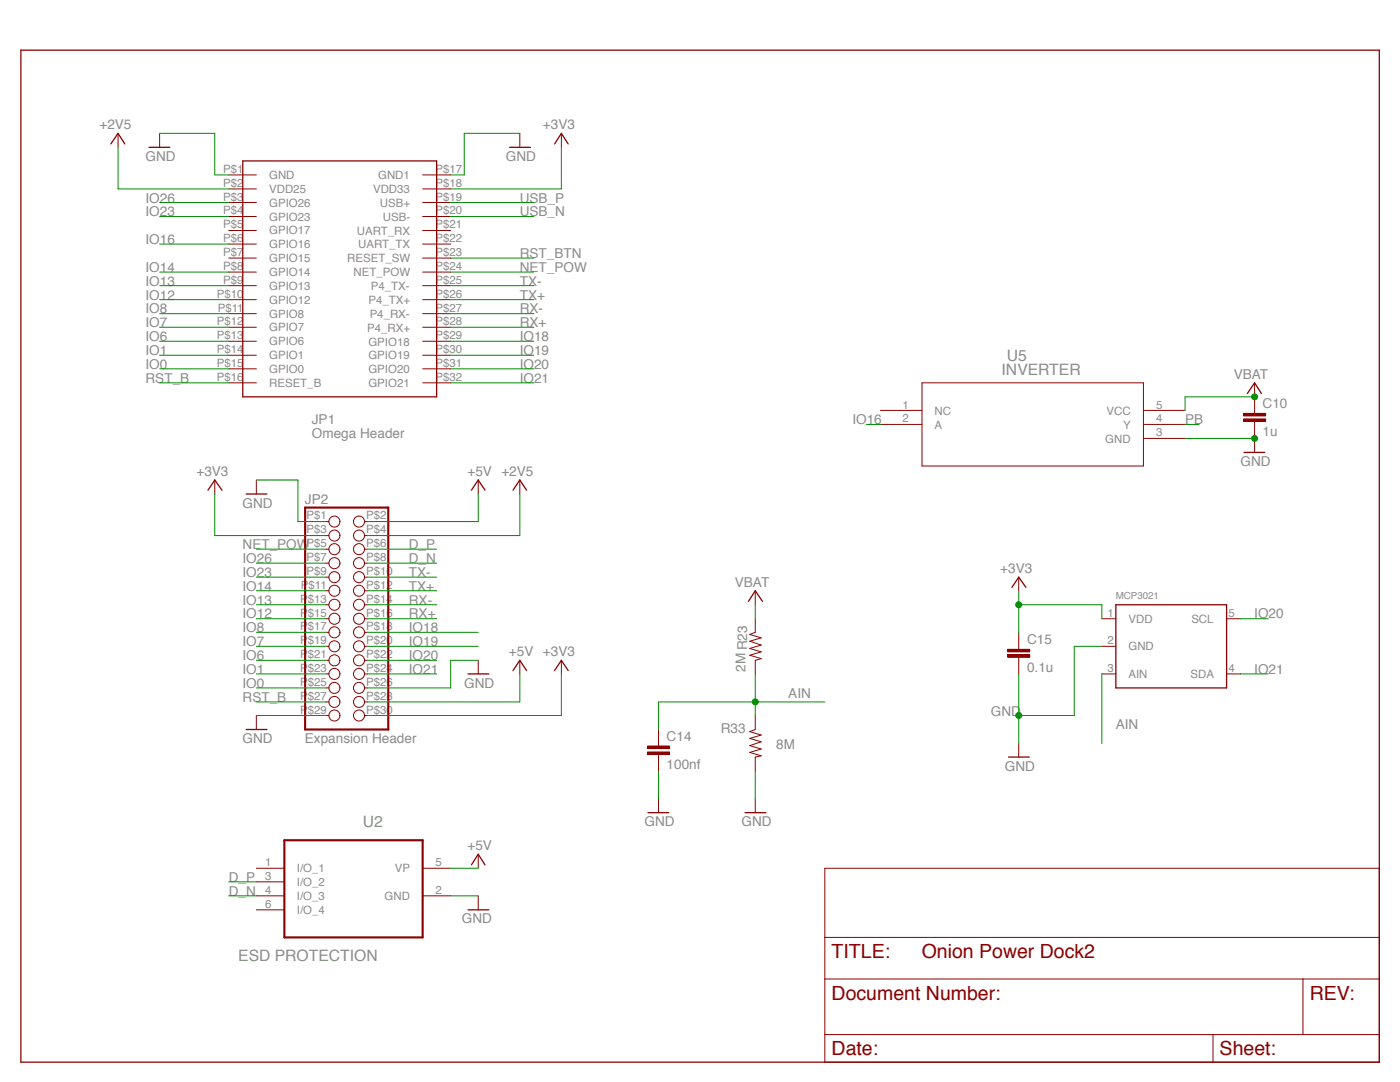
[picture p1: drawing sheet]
<svg xmlns="http://www.w3.org/2000/svg" width="279mm" height="216mm" viewBox="0 0 279 216" stroke-linecap="round" stroke-linejoin="round" font-family="sans-serif">
<path d="M4.2 10h271.1v201.9h-271.1zM29.7 29.4h4.2M48.5 32.1h38.6v47.1h-38.6zM101.7 29.4h4.2M49.1 98.6h4.2M248.3 90.3h4.1M93.4 134.5h4.2M49.1 145.6h4.2M93.4 181.5h4.2" fill="none" stroke="#8b0100" stroke-width=".25"/>
<g fill="none" stroke="#8b0100" stroke-width=".2">
<path d="M31.9 26.6v2.8M45.7 34.9h5.5M45.7 37.7h5.5M84.3 34.9h5.6M84.3 37.7h5.6M103.7 26.6v2.8M45.7 40.4h5.5M45.7 43.2h5.5M45.7 46h5.5M45.7 48.7h5.5M45.7 51.5h5.5M45.7 54.3h5.5"/>
<path d="M45.7 57h5.5M45.7 59.8h5.5M84.3 40.4h5.6M84.3 43.2h5.6M84.3 46h5.6M84.3 48.7h5.6M84.3 51.5h5.6M84.3 54.3h5.6M84.3 57h5.6M84.3 59.8h5.6M45.7 62.6h5.5M45.7 65.3h5.5"/>
<path d="M45.7 68.1h5.5M45.7 70.9h5.5M45.7 73.6h5.5M45.7 76.4h5.5M84.3 62.6h5.6M84.3 65.3h5.6M84.3 68.1h5.6M84.3 70.9h5.6M84.3 73.6h5.6M84.3 76.4h5.6M184 76.4h44.2v16.6h-44.2zM51.2 95.8v2.8"/>
<path d="M175.7 81.9h8.3M175.7 84.7h8.3M228.2 81.9h8.3M228.2 84.7h8.3M228.2 87.5h8.3M250.4 81.9v.6M250.4 84.2v.5M250.4 87.5v2.8M65 104.1h.6M65 106.9h.6M65 109.6h.6M65 112.4h.6"/>
<path d="M65 115.2h.6M65 117.9h.6M72.7 104.1h.6M72.7 106.9h.6M72.7 109.6h.6M72.7 112.4h.6M72.7 115.2h.6M72.7 117.9h.6M65 120.7h.6M65 123.5h.6M65 126.2h.6M65 129h.6"/>
<path d="M65 131.8h.6M65 134.5h.6M65 137.3h.6M72.7 120.7h.6M72.7 123.5h.6M72.7 126.2h.6M72.7 129h.6M72.7 131.8h.6M72.7 134.5h.6M72.7 137.3h.6M95.4 131.8v2.7M51.2 142.8v2.8"/>
<path d="M65 140.1h.6M65 142.8h.6M72.7 140.1h.6M72.7 142.8h.6M51.2 173.2h5.5M51.2 178.8h5.5M51.2 176h5.5M84.3 173.2h5.6M84.3 178.8h5.6M95.4 178.8v2.7M164.6 173.2h110.7v38.7h-110.7zM51.2 181.5h5.5"/>
<path d="M164.6 195.3h110.7M164.6 187h110.7M260 195.3v11.1M164.6 206.4h110.7M242.1 206.4v5.5"/>
<circle cx="66.7" cy="106.9" r="1.1"/>
<circle cx="66.7" cy="112.4" r="1.1"/>
<circle cx="66.7" cy="115.2" r="1.1"/>
<circle cx="66.7" cy="109.6" r="1.1"/>
<circle cx="66.7" cy="117.9" r="1.1"/>
<circle cx="66.7" cy="104.1" r="1.1"/>
<circle cx="71.6" cy="112.4" r="1.1"/>
<circle cx="71.6" cy="106.9" r="1.1"/>
<circle cx="71.6" cy="109.6" r="1.1"/>
<circle cx="71.6" cy="115.2" r="1.1"/>
<circle cx="71.6" cy="117.9" r="1.1"/>
<circle cx="71.6" cy="104.1" r="1.1"/>
<circle cx="66.7" cy="129" r="1.1"/>
<circle cx="66.7" cy="137.3" r="1.1"/>
<circle cx="66.7" cy="126.2" r="1.1"/>
<circle cx="66.7" cy="134.5" r="1.1"/>
<circle cx="66.7" cy="120.7" r="1.1"/>
<circle cx="66.7" cy="131.8" r="1.1"/>
<circle cx="66.7" cy="123.5" r="1.1"/>
<circle cx="71.6" cy="137.3" r="1.1"/>
<circle cx="71.6" cy="129" r="1.1"/>
<circle cx="71.6" cy="120.7" r="1.1"/>
<circle cx="71.6" cy="131.8" r="1.1"/>
<circle cx="71.6" cy="134.5" r="1.1"/>
<circle cx="71.6" cy="126.2" r="1.1"/>
<circle cx="71.6" cy="123.5" r="1.1"/>
<circle cx="66.7" cy="140.1" r="1.1"/>
<circle cx="66.7" cy="142.8" r="1.1"/>
<circle cx="71.6" cy="140.1" r="1.1"/>
<circle cx="71.6" cy="142.8" r="1.1"/>
</g>
<path d="M60.9 101.3h16.6v44.3h-16.6zM56.7 167.7h27.6v19.3h-27.6z" fill="none" stroke="#8b0100" stroke-width=".42"/>
<path d="M248.2 83.6h4.4v.5h-4.4z" fill="#8b0100"/>
<path d="M248.2 83.6h4.4v.5h-4.4z" fill="none" stroke="#8b0100" stroke-width=".2"/>
<path d="M248.2 82.5h4.4v.5h-4.4z" fill="#8b0100"/>
<g fill="none" stroke="#8b0100" stroke-width=".2">
<path d="M23.6 26.6v2.8M112 26.6v2.8M250.4 76.4v5.5M42.9 95.8v2.8M95.4 95.8v2.8M103.7 95.8v2.8M248.2 82.5h4.4v.5h-4.4zM250.4 84.7v2.8M150.7 117.9v2.8M103.7 131.8v2.7M112 131.8v2.7M150.7 123.5v2.7l-1.1 .4 2.3 .7-2.3 .7 2.3 .7-2.3 .7 2.3 .7-2.3 .6 2.3 .7-1.2 .4v2.7"/>
<path d="M131.4 148.4v.5M131.4 150.6v.5M150.7 142.8v2.8l-1.1 .4 2.3 .7-2.3 .6 2.3 .7-2.3 .8 2.3 .7-2.3 .6 2.3 .7-1.2 .3v2.8M95.4 170.5v2.7"/>
</g>
<path d="M22.1 28.7l1.5-2.1 1.3 2.1M110.7 28.7l1.3-2.1 1.4 2.1M248.9 78.5l1.5-2.1 1.3 2.1M41.5 97.8l1.4-2 1.4 2M94.1 97.8l1.3-2 1.4 2M102.4 97.8l1.3-2 1.4 2M149.4 120l1.3-2.1 1.5 2.1M102.4 133.8l1.3-2 1.4 2M110.7 133.8l1.3-2 1.4 2M94.1 172.6l1.3-2.1 1.4 2.1" fill="none" stroke="#8b0100" stroke-width=".25"/>
<path d="M129.2 150h4.4v.5h-4.4z" fill="#8b0100"/>
<path d="M129.2 150.1h4.4v.5h-4.4z" fill="none" stroke="#8b0100" stroke-width=".2"/>
<path d="M129.2 148.8h4.4v.6h-4.4z" fill="#8b0100"/>
<path d="M203.3 115.2v2.7M203.3 129v.5M203.3 131.2v.6M129.2 148.9h4.4v.5h-4.4zM131.4 145.6v2.8M131.4 151.1v2.8M131.4 159.4v2.8M150.7 159.4v2.8" fill="none" stroke="#8b0100" stroke-width=".2"/>
<path d="M202 117.2l1.3-2 1.4 2M129.3 162.2h4.2M148.7 162.2h4.1" fill="none" stroke="#8b0100" stroke-width=".25"/>
<path d="M201.1 130.6h4.4v.5h-4.4z" fill="#8b0100"/>
<path d="M201.1 130.7h4.4v.5h-4.4z" fill="none" stroke="#8b0100" stroke-width=".2"/>
<path d="M201.1 129.5h4.4v.5h-4.4z" fill="#8b0100"/>
<path d="M201.1 129.6h4.4v.5h-4.4zM203.3 126.2v2.8M203.3 131.8v2.7M219.9 129h2.8M219.9 134.5h2.8M219.9 123.5h2.8M244.8 134.5h2.8M244.8 123.5h2.8M203.3 148.4v2.7" fill="none" stroke="#8b0100" stroke-width=".2"/>
<path d="M222.7 120.7h22.1v16.6h-22.1zM201.3 151.1h4.1" fill="none" stroke="#8b0100" stroke-width=".25"/>
<path d="M236.5 87.5h13.9M51.2 142.8h13.8M89.9 178.8h5.5" fill="none" stroke="#008b00" stroke-width=".2"/>
<circle cx="250.4" cy="87.5" r=".59" fill="#008b00"/>
<g fill="none" stroke="#008b00" stroke-width=".2">
<path d="M31.9 26.6h11v8.3h2.8M103.7 26.6h-11.1v8.3h-2.7M51.2 95.8h8.3v8.3h5.5M95.4 131.8h-5.5v5.5h-16.6M203.3 134.5v13.9M219.9 129h-5.5v13.8h-11.1M131.4 153.9v5.5M150.7 153.9v5.5"/>
<circle cx="250.4" cy="87.5" r=".59"/>
</g>
<circle cx="203.3" cy="142.7" r=".59" fill="#008b00"/>
<g fill="none" stroke="#008b00" stroke-width=".2">
<path d="M31.9 40.4h13.8M31.9 43.2h13.8M31.9 54.3h13.8M31.9 57h13.8M31.9 59.8h13.8M31.9 48.7h13.8M89.9 40.4h16.6M89.9 43.2h16.6M89.9 54.3h16.6M89.9 57h16.6M89.9 59.8h16.6M89.9 51.5h16.6"/>
<path d="M31.9 68.1h13.8M31.9 70.9h13.8M31.9 73.6h13.8M31.9 76.4h13.8M31.9 62.6h13.8M31.9 65.3h13.8M89.9 68.1h16.6M89.9 70.9h16.6M89.9 73.6h16.6M89.9 76.4h16.6M89.9 62.6h16.6M89.9 65.3h16.6"/>
<path d="M250.4 79.2h-13.9v2.7M172.9 84.7h2.8M51.2 109.6h13.8M51.2 112.4h13.8M51.2 115.2h13.8M51.2 117.9h13.8M73.3 109.6h13.8M73.3 112.4h13.8M73.3 115.2h13.8M73.3 117.9h13.8M51.2 120.7h13.8M51.2 123.5h13.8"/>
<path d="M51.2 131.8h13.8M51.2 134.5h13.8M51.2 137.3h13.8M51.2 126.2h13.8M51.2 129h13.8M73.3 120.7h13.8M73.3 123.5h13.8M73.3 131.8h13.8M73.3 134.5h13.8M73.3 126.2h22.1M73.3 129h22.1M247.6 123.5h5.5"/>
<path d="M247.6 134.5h5.5M51.2 140.1h13.8M45.7 176h5.5M45.7 178.8h5.5"/>
<circle cx="203.3" cy="142.8" r=".59"/>
</g>
<circle cx="250.4" cy="79.2" r=".59" fill="#008b00"/>
<g fill="none" stroke="#008b00" stroke-width=".2">
<path d="M112 29.4v8.3h-22.1M42.9 98.6v8.3h22.1M95.4 98.6v5.5h-22.1M203.3 117.9v8.3M103.7 134.5v5.6h-30.4M112 134.5v8.3h-38.7M150.7 120.7v2.8M203.3 120.7h16.6v2.8M89.9 173.2h5.5"/>
<circle cx="250.4" cy="79.2" r=".59"/>
</g>
<circle cx="203.3" cy="120.7" r=".59" fill="#008b00"/>
<g fill="none" stroke="#008b00" stroke-width=".2">
<path d="M23.6 29.4v8.3h22.1M103.7 98.6v8.3h-30.4M236.5 84.7h2.8M150.7 134.5v8.3M150.7 140.1h-19.3v5.5"/>
<circle cx="203.3" cy="120.7" r=".59"/>
</g>
<circle cx="150.7" cy="140" r=".59" fill="#008b00"/>
<g fill="none" stroke="#008b00" stroke-width=".2">
<path d="M219.9 134.5v13.9M150.7 140.1h13.9"/>
<circle cx="150.7" cy="140.1" r=".59"/>
</g>
<g font-size="3.9" fill="#8b0100">
<text x="166" y="191.2">TITLE:</text>
<text x="183.9" y="191.2">Onion Power Dock2</text>
<text x="166" y="199.5">Document Number:</text>
<text x="261.4" y="199.5">REV:</text>
<text x="166" y="210.5">Date:</text>
<text x="243.4" y="210.5">Sheet:</text>
</g>
<g font-size="3.1" fill="#8b8b8b">
<text x="200.9" y="72">U5</text>
<text x="199.9" y="74.7">INVERTER</text>
<text x="72.4" y="165">U2</text>
<text x="47.5" y="191.8">ESD PROTECTION</text>
</g>
<g font-size="2.7" fill="#8b8b8b">
<text x="19.8" y="25.8">+2V5</text>
<text x="108.4" y="25.8">+3V3</text>
<text x="29" y="32.1">GND</text>
<text x="101" y="32.1">GND</text>
<text x="29" y="40.4">IO26</text>
<text x="103.7" y="40.4">USB_P</text>
<text x="29" y="43.2">IO23</text>
<text x="103.7" y="43.2">USB_N</text>
<text x="29" y="48.7">IO16</text>
<text x="103.7" y="51.5">RST_BTN</text>
<text x="29" y="54.3">IO14</text>
<text x="29" y="57">IO13</text>
<text x="29" y="59.8">IO12</text>
<text x="103.7" y="57">TX-</text>
<text x="103.7" y="59.8">TX+</text>
<text x="103.7" y="54.3">NET_POW</text>
<text x="29" y="62.6">IO8</text>
<text x="29" y="65.3">IO7</text>
<text x="103.7" y="62.6">RX-</text>
<text x="103.7" y="65.3">RX+</text>
<text x="29" y="68.1">IO6</text>
<text x="29" y="70.8">IO1</text>
<text x="103.7" y="68.1">IO18</text>
<text x="103.7" y="70.8">IO19</text>
<text x="29" y="73.6">IO0</text>
<text x="29" y="76.4">RST_B</text>
<text x="103.7" y="73.6">IO20</text>
<text x="103.7" y="76.4">IO21</text>
<text x="246.2" y="75.6">VBAT</text>
<text x="252" y="81.5">C10</text>
<text x="62.2" y="87.4">Omega Header</text>
<text x="62.2" y="84.7">JP1</text>
<text x="170.1" y="84.7">IO16</text>
<text x="236.5" y="84.7">PB</text>
<text x="252" y="87">1u</text>
<text x="39.2" y="94.9">+3V3</text>
<text x="93.3" y="94.9">+5V +2V5</text>
<text x="247.6" y="93">GND</text>
<text x="48.4" y="101.3">GND</text>
<text x="60.9" y="100.6">JP2</text>
<text x="48.4" y="112.3">IO26</text>
<text x="48.4" y="109.6">NET_POW</text>
<text x="81.6" y="109.6">D_P</text>
<text x="81.6" y="112.3">D_N</text>
<text x="48.4" y="115.1">IO23</text>
<text x="48.4" y="117.9">IO14</text>
<text x="81.6" y="115.1">TX-</text>
<text x="81.6" y="117.9">TX+</text>
<text x="146.7" y="117.1">VBAT</text>
<text x="199.6" y="114.3">+3V3</text>
<text x="48.4" y="120.6">IO13</text>
<text x="48.4" y="123.4">IO12</text>
<text x="81.6" y="120.6">RX-</text>
<text x="81.6" y="123.4">RX+</text>
<text x="250.3" y="123.4">IO20</text>
<text x="48.4" y="131.7">IO6</text>
<text x="48.4" y="126.2">IO8</text>
<text x="48.4" y="128.9">IO7</text>
<text x="81.6" y="126.2">IO18</text>
<text x="81.6" y="128.9">IO19</text>
<text x="81.6" y="131.7">IO20</text>
<text x="101.6" y="130.9">+5V +3V3</text>
<text x="205" y="128.5">C15</text>
<text x="48.4" y="134.5">IO1</text>
<text x="48.4" y="137.2">IO0</text>
<text x="81.6" y="134.5">IO21</text>
<text x="92.7" y="137.2">GND</text>
<text x="148.8" y="134.1" transform="rotate(-90 148.8 134.1)">2M R23</text>
<text x="205" y="134.1">0.1u</text>
<text x="250.3" y="134.5">IO21</text>
<text x="48.4" y="140">RST_B</text>
<text x="157.3" y="139.2">AIN</text>
<text x="197.8" y="142.8">GND</text>
<text x="48.4" y="148.3">GND</text>
<text x="60.9" y="148.3">Expansion Header</text>
<text x="133" y="147.9">C14</text>
<text x="143.8" y="146.4">R33</text>
<text x="154.9" y="149.4">8M</text>
<text x="222.7" y="145.5">AIN</text>
<text x="133" y="153.4">100nf</text>
<text x="200.5" y="153.8">GND</text>
<text x="128.6" y="164.9">GND</text>
<text x="148" y="164.9">GND</text>
<text x="93.3" y="169.6">+5V</text>
<text x="45.6" y="176">D_P</text>
<text x="45.6" y="178.7">D_N</text>
<text x="92.2" y="184.3">GND</text>
</g>
<g font-size="2.3" fill="#8b8b8b">
<text x="44.6" y="34.5">P$1</text>
<text x="53.7" y="35.7">GND</text>
<text x="75.5" y="35.8">GND1</text>
<text x="86.9" y="34.5">P$17</text>
<text x="44.6" y="37.3">P$2</text>
<text x="44.6" y="40">P$3</text>
<text x="53.7" y="38.5">VDD25</text>
<text x="53.7" y="41.2">GPIO26</text>
<text x="74.5" y="38.5">VDD33</text>
<text x="75.8" y="41.3">USB+</text>
<text x="86.9" y="40">P$19</text>
<text x="86.9" y="37.3">P$18</text>
<text x="44.6" y="42.8">P$4</text>
<text x="44.6" y="45.6">P$5</text>
<text x="53.7" y="44">GPIO23</text>
<text x="53.7" y="46.8">GPIO17</text>
<text x="71.2" y="46.8">UART_RX</text>
<text x="76.4" y="44">USB-</text>
<text x="86.9" y="45.6">P$21</text>
<text x="86.9" y="42.8">P$20</text>
<text x="44.6" y="48.3">P$6</text>
<text x="44.6" y="51.1">P$7</text>
<text x="44.6" y="53.9">P$8</text>
<text x="53.7" y="49.5">GPIO16</text>
<text x="53.7" y="52.3">GPIO15</text>
<text x="69.3" y="52.3">RESET_SW</text>
<text x="71.5" y="49.6">UART_TX</text>
<text x="86.9" y="53.9">P$24</text>
<text x="86.9" y="51.1">P$23</text>
<text x="86.9" y="48.3">P$22</text>
<text x="43.3" y="59.4">P$10</text>
<text x="44.6" y="56.6">P$9</text>
<text x="53.7" y="55.1">GPIO14</text>
<text x="53.7" y="57.8">GPIO13</text>
<text x="70.6" y="55.1">NET_POW</text>
<text x="74" y="57.9">P4_TX-</text>
<text x="86.9" y="59.4">P$26</text>
<text x="86.9" y="56.6">P$25</text>
<text x="43.3" y="64.9">P$12</text>
<text x="43.5" y="62.2">P$11</text>
<text x="53.7" y="60.6">GPIO12</text>
<text x="53.7" y="63.4">GPIO8</text>
<text x="73.5" y="60.6">P4_TX+</text>
<text x="73.8" y="63.4">P4_RX-</text>
<text x="86.9" y="64.9">P$28</text>
<text x="86.9" y="62.2">P$27</text>
<text x="43.3" y="67.7">P$13</text>
<text x="43.3" y="70.5">P$14</text>
<text x="53.7" y="66.1">GPIO7</text>
<text x="53.7" y="68.9">GPIO6</text>
<text x="53.7" y="71.7">GPIO1</text>
<text x="73.3" y="66.2">P4_RX+</text>
<text x="73.5" y="71.7">GPIO19</text>
<text x="73.5" y="68.9">GPIO18</text>
<text x="86.9" y="70.5">P$30</text>
<text x="86.9" y="67.7">P$29</text>
<text x="43.3" y="73.2">P$15</text>
<text x="43.3" y="76">P$16</text>
<text x="53.7" y="74.4">GPIO0</text>
<text x="53.7" y="77.2">RESET_B</text>
<text x="73.5" y="77.2">GPIO21</text>
<text x="73.5" y="74.5">GPIO20</text>
<text x="86.9" y="76">P$32</text>
<text x="86.9" y="73.2">P$31</text>
<text x="180.1" y="81.5">1</text>
<text x="186.5" y="82.7">NC</text>
<text x="220.8" y="82.8">VCC</text>
<text x="230.7" y="81.5">5</text>
<text x="180.1" y="84.3">2</text>
<text x="186.5" y="85.5">A</text>
<text x="220.6" y="88.3">GND</text>
<text x="224.1" y="85.5">Y</text>
<text x="230.7" y="87.1">3</text>
<text x="230.7" y="84.3">4</text>
<text x="61.2" y="103.7">P$1</text>
<text x="61.2" y="106.4">P$3</text>
<text x="73.1" y="103.7">P$2</text>
<text x="73.1" y="106.4">P$4</text>
<text x="61.2" y="109.2">P$5</text>
<text x="61.2" y="112">P$7</text>
<text x="73.1" y="109.2">P$6</text>
<text x="73.1" y="112">P$8</text>
<text x="60.1" y="117.5">P$11</text>
<text x="61.2" y="114.7">P$9</text>
<text x="73.1" y="114.7">P$10</text>
<text x="73.1" y="117.5">P$12</text>
<text x="59.9" y="120.3">P$13</text>
<text x="59.9" y="123">P$15</text>
<text x="59.9" y="125.8">P$17</text>
<text x="73.1" y="120.3">P$14</text>
<text x="73.1" y="123">P$16</text>
<text x="73.1" y="125.8">P$18</text>
<text x="221" y="123">1</text>
<text x="225.2" y="124.2">VDD</text>
<text x="237.8" y="124.3">SCL</text>
<text x="245.2" y="123">5</text>
<text x="59.9" y="128.6">P$19</text>
<text x="59.9" y="131.3">P$21</text>
<text x="73.1" y="128.6">P$20</text>
<text x="73.1" y="131.3">P$22</text>
<text x="221" y="128.6">2</text>
<text x="225.2" y="129.8">GND</text>
<text x="59.9" y="134.1">P$23</text>
<text x="59.9" y="136.9">P$25</text>
<text x="73.1" y="134.1">P$24</text>
<text x="73.1" y="136.9">P$26</text>
<text x="221" y="134.1">3</text>
<text x="225.2" y="135.3">AIN</text>
<text x="237.6" y="135.3">SDA</text>
<text x="245.2" y="134.1">4</text>
<text x="59.9" y="139.6">P$27</text>
<text x="59.9" y="142.4">P$29</text>
<text x="73.1" y="139.6">P$28</text>
<text x="73.1" y="142.4">P$30</text>
<text x="52.9" y="172.8">1</text>
<text x="86.9" y="172.8">5</text>
<text x="52.9" y="175.6">3</text>
<text x="52.9" y="178.3">4</text>
<text x="59.2" y="176.8">I/O_2</text>
<text x="59.2" y="179.6">I/O_3</text>
<text x="59.2" y="174.1">I/O_1</text>
<text x="76.7" y="179.6">GND</text>
<text x="78.8" y="174">VP</text>
<text x="86.9" y="178.3">2</text>
<text x="52.9" y="181.1">6</text>
<text x="59.2" y="182.4">I/O_4</text>
</g>
<text font-size="1.9" fill="#8b8b8b" x="222.7" y="119.5">MCP3021</text>
</svg>
